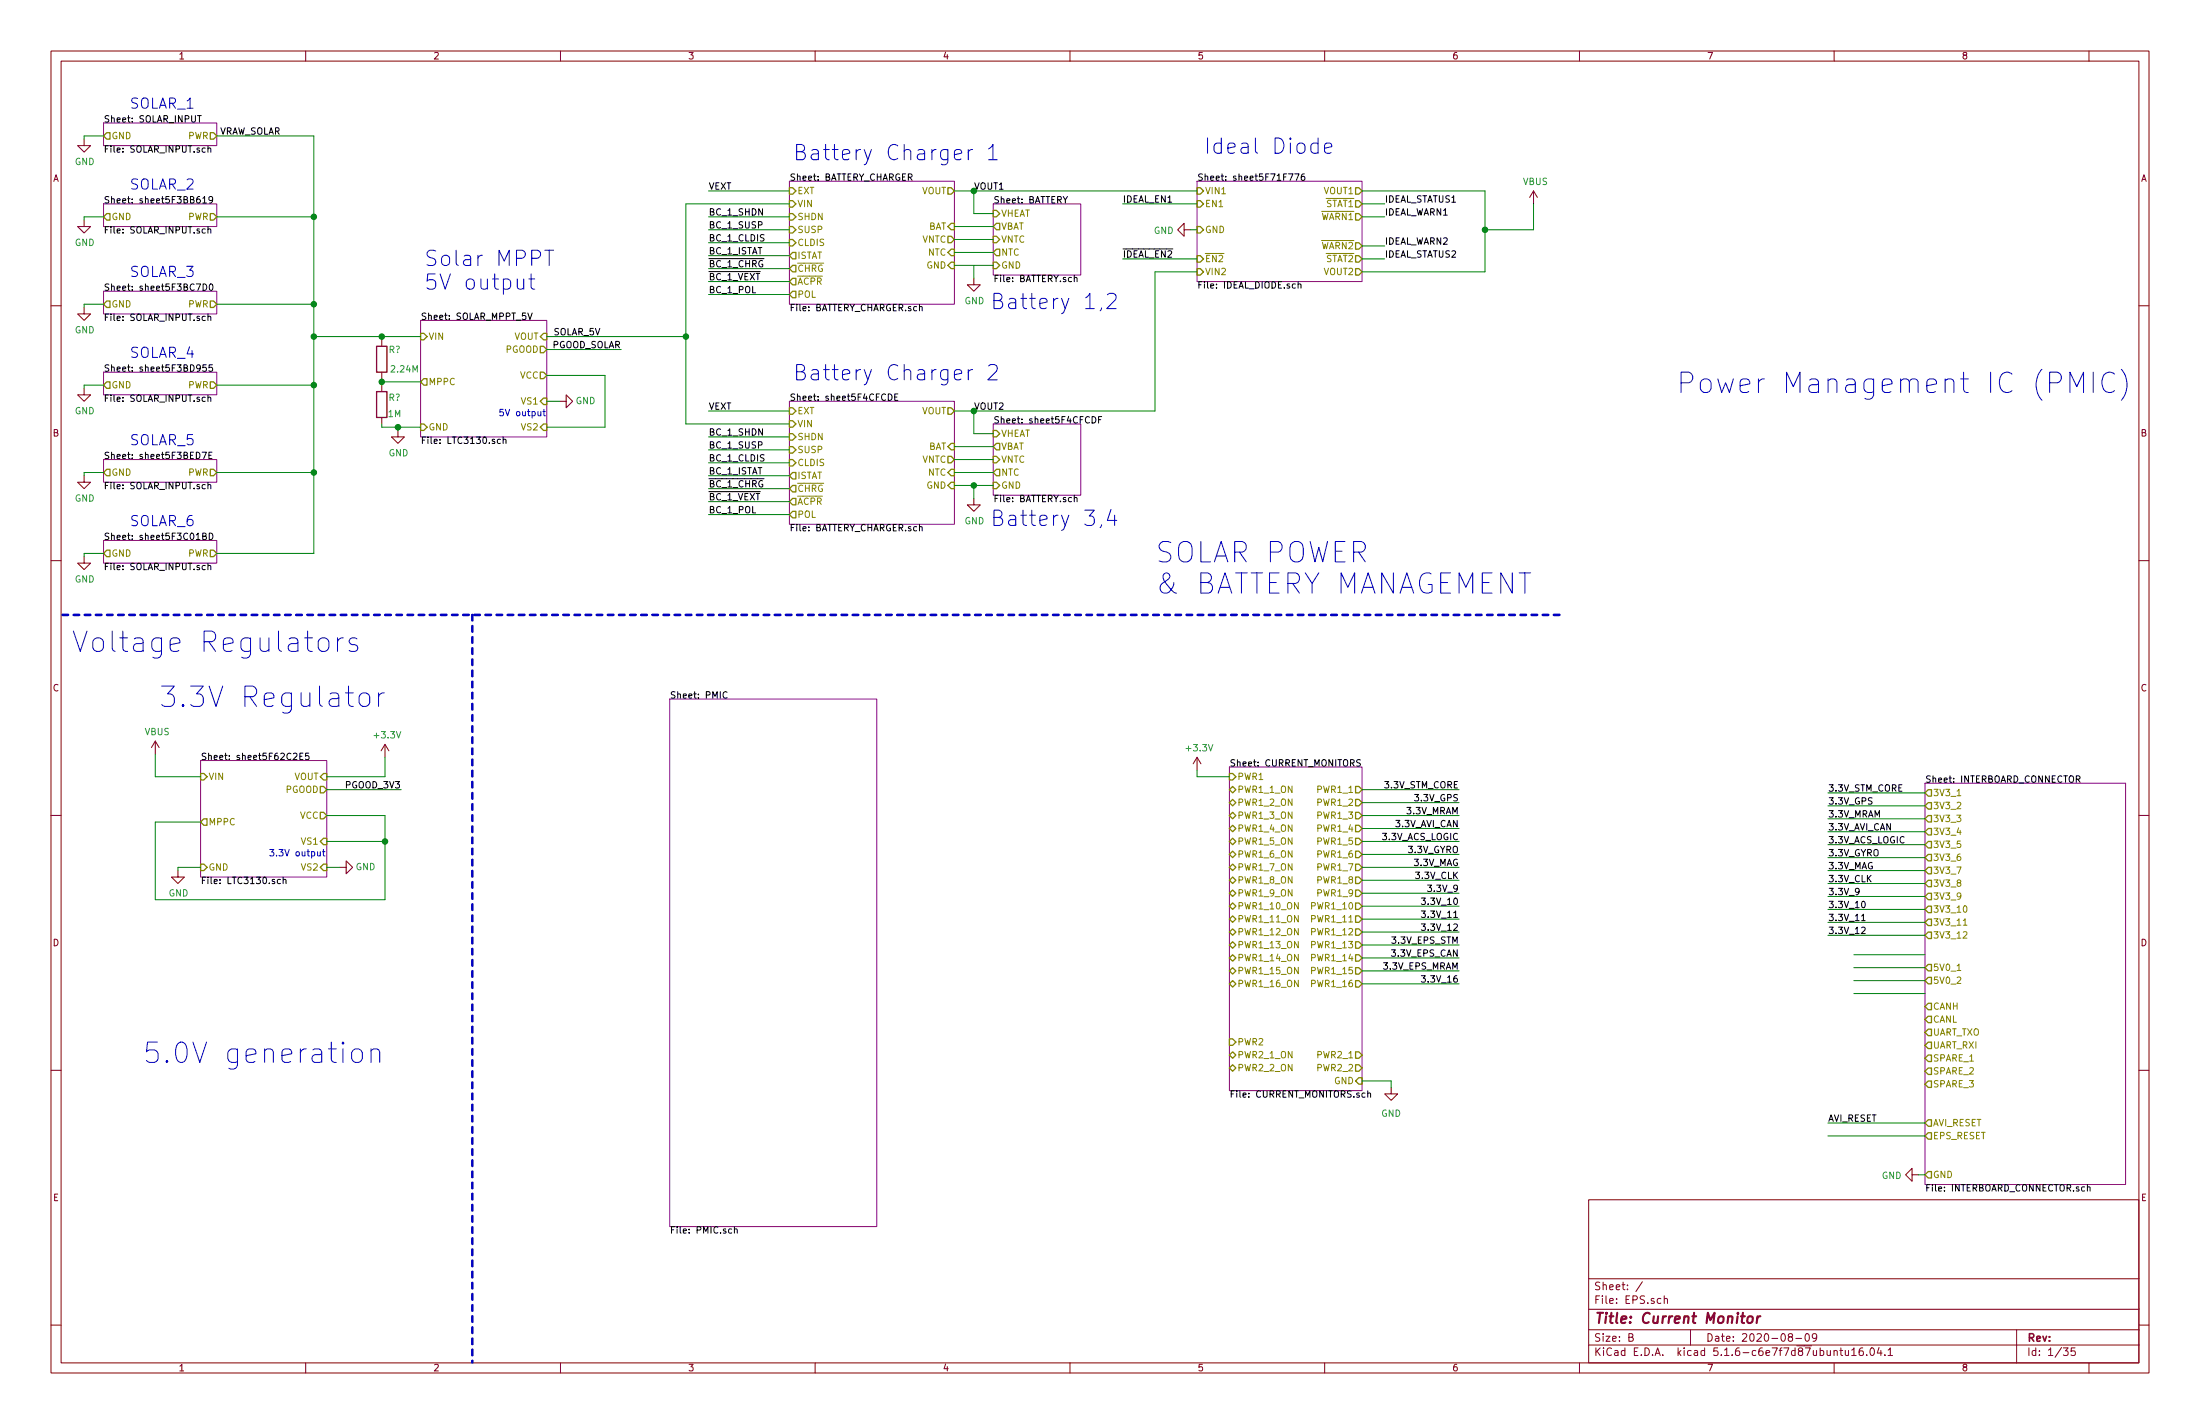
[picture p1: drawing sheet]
<svg xmlns="http://www.w3.org/2000/svg" width="432mm" height="279mm" viewBox="0 0 432 279" stroke-linecap="round" stroke-linejoin="round" font-family="sans-serif">
<g fill="none" stroke="#840000" stroke-width=".2">
<path d="M10 10h411.8v259.4h-411.8zM12 12h407.8v255.4h-407.8zM60 10v2M110 10v2M160 10v2M210 10v2M260 10v2M310 10v2M360 10v2M410 10v2M16.5 27.3v1.3h1.3l-1.3 1.2-1.3-1.2h1.3M301 37.5l-.8 1.2"/>
<path d="M301 37.5v2.5M301 37.5l.8 1.2M10 60h2M16.5 43.2v1.3h1.3l-1.3 1.2-1.3-1.2h1.3M191.1 54.6v1.3h1.3l-1.3 1.3-1.2-1.3h1.2M232.4 45.1v-1.3l-1.3 1.3 1.3 1.3v-1.3h1.3M419.8 60h2M16.5 60.3v1.3h1.3l-1.3 1.3-1.3-1.3h1.3M16.5 76.2v1.3h1.3l-1.3 1.2-1.3-1.2h1.3M74.9 66.7v1.2M74.9 73v1.3M74.9 75.6v1.2"/>
<path d="M109.9 78.7h1.2v-1.2l1.3 1.2-1.3 1.3v-1.3M16.5 93.3v1.3h1.3l-1.3 1.3-1.3-1.3h1.3M74.9 81.9v1.3M78.1 84.5v1.2h1.3l-1.3 1.3-1.3-1.3h1.3M191.1 97.8v1.3h1.3l-1.3 1.2-1.2-1.2h1.2M10 110h2M16.5 109.2v1.3h1.3l-1.3 1.3-1.3-1.3h1.3M419.8 110h2M10 160h2M30.5 145.4l-.8 1.3M30.5 145.4v2.6M30.5 145.4l.7 1.3"/>
<path d="M75.6 146.1l-.8 1.2M75.6 146.1v2.5M75.6 146.1l.7 1.2M234.9 148.6l-.7 1.3M234.9 148.6v2.5M234.9 148.6l.8 1.3M419.8 160h2M34.9 170.8v1.3h1.3l-1.3 1.3-1.2-1.3h1.2M66.7 170.2h1.2v-1.3l1.3 1.3-1.3 1.3v-1.3M10 210h2M273 213.4v1.2h1.3l-1.3 1.3-1.2-1.3h1.2M419.8 210h2"/>
<path d="M311.8 235.4h108v32h-108zM375.3 230.5v-1.3l-1.3 1.3 1.3 1.3v-1.3h1.3M10 260h2M311.8 256.9h108M311.8 250.9h108M322.4 251.5l-1.3 1.9M326 254.8h-.4l-.3 .2v.6l.3 .2 .4-.1M326.6 254.9l.2-.1h.4l.1 1M326.6 254.3v1.5M419.8 260h2M60 267.4v2M110 267.4v2"/>
<path d="M160 267.4v2M210 267.4v2M260 267.4v2M310 267.4v2M311.8 263.9h108M311.8 260.9h108M319.7 262.4l.7-.1 .1-.2-.1-.4h-.7v1.5h.6l.2-.2 .1-.3-.4-.3M331.8 260.9v3M351.3 262.3l-.3-.3 .1-.2 .2-.1h.4l.1 .3-.1 .3h-.4l-.3 .3 .1 .4 .2 .2h.3l.2-.3v-.3l-.2-.3M352.5 262.6h1.1M354.4 261.8l.4-.1a.94 .94 0 0 1 0 1.5 .82 .82 0 0 1-.4-1.4zM356.6 262.3l-.3 .3h-.3l-.3-.3 .2-.6h.4l.2 .1a1.13 1.13 0 0 1-.2 1.3l-.4 .1"/>
<path d="M360 265.1l.2-.1h.3l.1 1M360 267.4v2M361.1 265h.6M361.3 264.5v1.3l.4 .2M362.2 265l.1 .9 .3 .1 .2-.2M362.8 265v1M363.4 264.9l.5-.4v1.5M363.4 266h.9M365.6 264.5h-.4l-.3 .3v.9l.3 .3 .5-.2v-.5l-.1-.2-.4-.1-.3 .3M366.4 265.8v.2M367.2 264.5h.2a.8 .8 0 0 1 .5 .7 .8 .8 0 0 1-.5 .8 1 1 0 0 1-.2-1.5zM368.8 264.4l-.3 1.1h.9"/>
<path d="M369.2 265v1M370 265.8v.2M370.6 264.9l.4-.4v1.5M370.6 266h.8M395.8 260.9v6.5M405 264.5h.9l-.5 .5 .4 .2v.6l-.2 .2-.6-.2M407.3 264.5h-.7l-.1 .7 .2-.2 .5 .1 .1 .2v.5l-.2 .2-.6-.2M410 267.4v2"/>
</g>
<path d="M343.1 258.4l.1-.1a.51 .51 0 0 1 .8 .3l-.1 .8a.53 .53 0 0 1-.6 .2 .53 .53 0 0 1-.4-.4zM345 258.3l-.2 1.3M345.5 258.3h-.4l-.2 .3" fill="none" stroke="#840000" stroke-width=".41"/>
<g fill="none" stroke="#840084" stroke-width=".2">
<path d="M20.3 24.1h22.2v4.5h-22.2zM154.9 35.6h32.4v24.1h-32.4zM234.9 35.6h32.4v19.6h-32.4zM20.3 57.2h22.2v4.4h-22.2zM20.3 40h22.2v4.5h-22.2zM194.9 40h17.2v14h-17.2zM20.3 73h22.2v4.5h-22.2zM82.5 62.9h24.8v22.8h-24.8zM154.9 78.7h32.4v24.2h-32.4zM20.3 90.2h22.2v4.4h-22.2zM194.9 83.2h17.2v14h-17.2zM20.3 106h22.2v4.5h-22.2z"/>
<path d="M131.4 137.2h40.7v103.5h-40.7zM39.4 149.2h24.7v22.9h-24.7zM241.3 150.5h26v63.5h-26zM377.8 153.7h39.4v78.7h-39.4z"/>
</g>
<g fill="none" stroke="#000" stroke-width=".2">
<path d="M38.8 22.7h.7M39.1 22.7v1.3M39.2 38.6l-.4 .1-.2 .4 .1 .7h.5l.1-.2-.1-.5-.4-.1-.2 .3M39.8 38.9l.4-.3v1.2M39.8 39.8h.7M40.3 29.1l-.4-.1-.2 .3 .1 .5h.5M40.8 29.2l.5-.1 .1 .8M40.8 28.6v1.3M41.7 39.1l-.2 .2h-.4l-.1-.2v-.3l.2-.2h.3l.2 .2a.88 .88 0 0 1-.2 1h-.4M208.7 38.6l.4 .6 .4-.6M252.9 34.1h.9l-.6 1.3M254.1 34.1h.9l-.6 1.3"/>
<path d="M256 34.1l-.4 .1a.87 .87 0 0 0 0 1.2l.5-.1v-.6l-.5-.1-.2 .2M39.9 55.7a.64 .64 0 0 1 .7 .6 .64 .64 0 0 1-.7 .7zM40.3 45l-.4-.1-.2 .2 .1 .6h.5M40.8 45h.5l.1 .7M40.8 44.5v1.2M41.2 55.8l.2-.1a.69 .69 0 0 1 .4 .6 .69 .69 0 0 1-.4 .7 .83 .83 0 0 1-.2-1.2zM210.8 54.6l.5-.1 .1 .8M210.8 54v1.3M254.3 55.8l-.4-.1-.3 .2 .2 .6h.5M254.8 55.8h.5v.7M254.8 55.3v1.2M39.3 72.1l-.2 .3-.4-.1-.1-.2 .1-.4 .4-.1 .2 .2-.2 .9-.4 .1"/>
<path d="M40.3 78l-.4-.1-.2 .3 .1 .5h.5M40.3 62.1h-.4l-.2 .2 .1 .5h.5M40.5 71.6h-.6l-.1 .6 .2-.1h.4l.1 .6-.2 .1-.5-.1M40.8 78.1l.5-.1 .1 .8M40.8 62.2l.5-.1 .1 .8M40.8 61.6v1.3M40.8 77.5v1.3M41.7 71.6h-.6l-.1 .6 .2-.1 .5 .1v.5l-.2 .1-.5-.1M103.6 61.4l.4 1.3 .4-1.3M174.3 77.3a.64 .64 0 0 1 .8 .6 .64 .64 0 0 1-.8 .7zM175.6 77.9h.4M176.2 77.3h-.6v1.3h.6"/>
<path d="M180.5 60.3l.4-.1 .1 .8M39.7 88.7h.8l-.5 1.3M40.3 95.1h-.4l-.2 .2 .1 .6h.5M40.8 95.2l.5-.1 .1 .8M40.8 94.6v1.3M41 89.3h.4M41.6 88.7h-.6v1.3h.6M98.2 86.2h-.3l-.3 .2 .1 .6h.5M98.8 86.3l.4-.1 .1 .8M98.8 85.8v1.2M210.8 97.7h.5l.1 .8M210.8 97.2v1.3"/>
<path d="M214.4 81.7a.64 .64 0 0 1 .7 .7 .64 .64 0 0 1-.7 .6zM215.6 82.3h.5M216.2 81.7h-.6v1.3M39.8 105.2h.5l.1-.5-.6-.1v1.3h.5l.2-.5-.3-.2M40.3 111l-.4-.1-.2 .3 .1 .5h.5M40.8 111.1l.5-.1 .1 .8M40.8 110.5v1.3M41.1 104.6a.64 .64 0 0 1 .7 .6 .64 .64 0 0 1-.7 .7zM180.5 103.5l.4-.1 .1 .8M142.7 135.8a.6 .6 0 0 0-.8 .5 .6 .6 0 0 0 .5 .7l.3-.1M58.9 148.4h.4M59.5 147.8h-.6v1.2h.6"/>
<path d="M60.6 147.8h-.6l-.1 .6 .2-.1 .5 .1v.5l-.2 .1-.5-.1M267 149.1l-.5-.1-.2 .3 .1 .3 .6 .2v.4l-.2 .1h-.5M407.5 152.9l.6-.1 .2-.1-.1-.4-.7-.1v1.3M407.8 152.9l.5 .6M55 172.6l-.3-.1-.3 .3 .2 .5h.4M55.6 172.7l.5-.1v.8M55.6 172.1v1.3M279 176.2h.8l-.5 .5 .4 .1v.6l-.5 .1-.2-.2M279 178.7h.8l-.5 .5 .4 .1v.7h-.5l-.2-.1M280.2 173.7h.8l-.5 .4 .4 .2v.5l-.2 .1-.5-.1M365.4 179.7l.3-.3v1.2M365.5 177l.2-.2a.69 .69 0 0 1 .4 .7 .69 .69 0 0 1-.4 .6l-.2-.1-.1-.4z"/>
<path d="M279 191.4h.8l-.5 .5 .4 .1v.7h-.5l-.2-.1M279 181.3h.8l-.5 .5 .4 .1v.6h-.5l-.2-.1M365.4 182l.5-.1 .2 .4-.8 .9h.8M365.4 180.6h.7M268.5 214.6l.4-.1 .1 .8M268.5 214v1.3M409.7 233l.5-.1v.8M409.7 232.4v1.3M143.6 241.2l-.4-.1-.2 .3 .1 .5h.5M144.1 241.2h.5l.1 .8M144.1 240.7v1.3"/>
</g>
<g fill="none" stroke="#848400" stroke-width=".25">
<path d="M20.3 26.7l.7-.7h.6v1.3h-.6zM41.3 26h.6l.6 .7-.6 .6h-.6zM154.9 39.4h.7l.6 .6-.6 .6h-.7zM154.9 36.8h.7l.6 .7-.6 .6h-.7zM186.1 36.8h.6l.6 .7-.6 .6h-.6zM234.9 36.8h.7l.6 .7-.6 .6h-.7zM234.9 39.4h.7l.6 .6-.6 .6h-.7zM266.1 39.4h.6l.6 .6-.6 .6h-.6zM266.1 36.8h.6l.6 .7-.6 .6h-.6zM20.3 42.5l.7-.6h.6v1.3h-.6zM21 59.1h.6v1.2h-.6l-.7-.6zM41.3 59.1h.6l.6 .6-.6 .6h-.6z"/>
<path d="M41.3 41.9h.6l.6 .6-.6 .7h-.6zM154.9 52.7l.7-.6h.6v1.2h-.6zM154.9 50.2l.7-.7h.6v1.3h-.6zM154.9 41.9h.7l.6 .6-.6 .7h-.7zM154.9 44.5h.7l.6 .6-.6 .6h-.7zM154.9 47h.7l.6 .6-.6 .7h-.7zM155.6 57.2h.6v1.2h-.6l-.7-.6zM155.6 54.6h.6v1.3h-.6l-.7-.7zM186.1 46.4h.6l.6 .6-.6 .6h-.6zM186.7 43.8h.6v1.3h-.6l-.6-.6zM186.7 51.4h.6v1.3h-.6l-.6-.6zM186.7 48.9h.6v1.3h-.6l-.6-.7z"/>
<path d="M194.9 51.4h.7l.6 .7-.6 .6h-.7zM194.9 46.4h.7l.6 .6-.6 .6h-.7zM194.9 41.3h.7l.6 .6-.6 .6h-.7zM195.6 43.8h.6v1.3h-.6l-.7-.6zM195.6 48.9h.6v1.3h-.6l-.7-.7zM234.9 52.7h.7l.6 .6-.6 .7h-.7zM234.9 44.5h.7l.6 .6-.6 .6h-.7zM234.9 50.2h.7l.6 .6-.6 .6h-.7zM266.1 52.7h.6l.6 .6-.6 .7h-.6zM266.1 50.2h.6l.6 .6-.6 .6h-.6zM266.1 41.9h.6l.6 .6-.6 .7h-.6zM266.1 47.6h.6l.6 .7-.6 .6h-.6z"/>
<path d="M21 74.9h.6v1.3h-.6l-.7-.6zM41.3 74.9h.6l.6 .7-.6 .6h-.6zM82.5 65.4h.7l.6 .6-.6 .7h-.7zM83.2 74.3h.6v1.3h-.6l-.7-.7zM106 66l.7-.6h.6v1.3h-.6zM106 67.9h.7l.6 .7-.6 .6h-.7zM106 73h.7l.6 .7-.6 .6h-.7zM106.7 78.1h.6v1.3h-.6l-.7-.7zM21 92.1h.6v1.2h-.6l-.7-.6zM41.3 92.1h.6l.6 .6-.6 .6h-.6zM82.5 83.2h.7l.6 .6-.6 .7h-.7zM106.7 83.2h.6v1.3h-.6l-.7-.7z"/>
<path d="M154.9 82.6h.7l.6 .6-.6 .6h-.7zM154.9 93.3l.7-.6h.6v1.3h-.6zM154.9 80h.7l.6 .6-.6 .7h-.7zM154.9 85.1h.7l.6 .6-.6 .7h-.7zM154.9 87.6h.7l.6 .7-.6 .6h-.7zM154.9 90.2h.7l.6 .6-.6 .6h-.7zM155.6 95.3h.6v1.2h-.6l-.7-.6zM155.6 97.8h.6v1.3h-.6l-.7-.7zM186.1 80h.6l.6 .6-.6 .7h-.6zM186.1 89.5h.6l.6 .7-.6 .6h-.6zM186.7 87h.6v1.3h-.6l-.6-.7zM186.7 94.6h.6v1.3h-.6l-.6-.6z"/>
<path d="M186.7 92.1h.6v1.2h-.6l-.6-.6zM194.9 94.6h.7l.6 .7-.6 .6h-.7zM194.9 89.5h.7l.6 .7-.6 .6h-.7zM194.9 84.5h.7l.6 .6-.6 .6h-.7zM195.6 87h.6v1.3h-.6l-.7-.7zM195.6 92.1h.6v1.2h-.6l-.7-.6zM21 108h.6v1.2h-.6l-.7-.6zM41.3 108h.6l.6 .6-.6 .6h-.6zM154.9 101l.7-.7h.6v1.3h-.6zM39.4 151.8h.6l.6 .6-.6 .6h-.6zM62.9 154.3h.6l.6 .6-.6 .7h-.6zM62.9 159.4h.6l.6 .6-.6 .7h-.6z"/>
<path d="M63.5 151.8h.6v1.2h-.6l-.6-.6zM241.3 151.8h.6l.7 .6-.7 .6h-.6zM241.3 154.9l.6-.6 .7 .6-.7 .7zM241.3 157.5l.6-.7 .7 .7-.7 .6zM241.9 159.4l.7 .6-.7 .7-.6-.7zM266.1 154.3h.6l.6 .6-.6 .7h-.6zM266.1 156.8h.6l.6 .7-.6 .6h-.6zM266.1 159.4h.6l.6 .6-.6 .7h-.6zM378.5 154.9h.6v1.3h-.6l-.7-.6zM378.5 157.5h.6v1.3h-.6l-.7-.7zM39.4 169.5h.6l.6 .7-.6 .6h-.6zM40 160.7h.6v1.2h-.6l-.6-.6z"/>
<path d="M63.5 164.5h.6v1.2h-.6l-.6-.6zM63.5 169.5h.6v1.3h-.6l-.6-.6zM241.3 162.6l.6-.7 .7 .7-.7 .6zM241.3 172.7l.6-.6 .7 .6-.7 .7zM241.3 170.2l.6-.7 .7 .7-.7 .6zM241.3 167.6l.6-.6 .7 .6-.7 .7zM241.3 165.1l.6-.6 .7 .6-.7 .6zM241.3 177.8l.6-.6 .7 .6-.7 .6zM241.3 175.3l.6-.7 .7 .7-.7 .6zM266.1 161.9h.6l.6 .7-.6 .6h-.6zM266.1 164.5h.6l.6 .6-.6 .6h-.6zM266.1 167h.6l.6 .6-.6 .7h-.6z"/>
<path d="M266.1 169.5h.6l.6 .7-.6 .6h-.6zM266.1 172.1h.6l.6 .6-.6 .7h-.6zM266.1 174.6h.6l.6 .7-.6 .6h-.6zM266.1 177.2h.6l.6 .6-.6 .6h-.6zM266.1 179.7h.6l.6 .6-.6 .7h-.6zM378.5 160h.6v1.3h-.6l-.7-.6zM378.5 162.6h.6v1.2h-.6l-.7-.6zM378.5 165.1h.6v1.3h-.6l-.7-.7zM378.5 167.6h.6v1.3h-.6l-.7-.6zM378.5 170.2h.6v1.3h-.6l-.7-.7zM378.5 172.7h.6v1.3h-.6l-.7-.6zM378.5 175.3h.6v1.2h-.6l-.7-.6z"/>
<path d="M378.5 177.8h.6v1.3h-.6l-.7-.7zM241.3 185.4l.6-.6 .7 .6-.7 .7zM241.3 188l.6-.7 .7 .7-.7 .6zM241.3 190.5l.6-.6 .7 .6-.7 .6zM241.3 193l.6-.6 .7 .6-.7 .7zM241.3 180.3l.6-.6 .7 .6-.7 .7zM241.3 182.9l.6-.7 .7 .7-.7 .6zM266.1 184.8h.6l.6 .6-.6 .7h-.6zM266.1 187.3h.6l.6 .7-.6 .6h-.6zM266.1 189.9h.6l.6 .6-.6 .6h-.6zM266.1 192.4h.6l.6 .6-.6 .7h-.6zM266.1 182.2h.6l.6 .7-.6 .6h-.6z"/>
<path d="M378.5 196.9h.6v1.2h-.6l-.7-.6zM378.5 199.4h.6v1.3h-.6l-.7-.7zM378.5 180.3h.6v1.3h-.6l-.7-.6zM378.5 182.9h.6v1.3h-.6l-.7-.7zM378.5 189.2h.6v1.3h-.6l-.7-.6zM378.5 191.8h.6v1.2h-.6l-.7-.6zM241.3 203.8h.6l.7 .7-.7 .6h-.6zM241.3 207l.6-.6 .7 .6-.7 .6zM241.3 209.6l.6-.7 .7 .7-.7 .6zM266.1 206.4h.6l.6 .6-.6 .6h-.6zM266.1 208.9h.6l.6 .7-.6 .6h-.6zM266.7 211.5h.6v1.2h-.6l-.6-.6z"/>
<path d="M378.5 201.9h.6v1.3h-.6l-.7-.6zM378.5 204.5h.6v1.2h-.6l-.7-.6zM378.5 209.6h.6v1.2h-.6l-.7-.6zM378.5 212.1h.6v1.3h-.6l-.7-.7zM378.5 207h.6v1.3h-.6l-.7-.7zM378.5 219.7h.6v1.3h-.6l-.7-.7zM378.5 229.9h.6v1.2h-.6l-.7-.6zM378.5 222.3h.6v1.2h-.6l-.7-.6z"/>
</g>
<path d="M384.1 156.1h.8M385.5 177.9l.1-.2a.69 .69 0 0 1 .5 .7 .69 .69 0 0 1-.5 .6l-.3-.5zM384.1 190.4h.8M385.3 182.9l.5-.1 .3 .4-.8 .9h.8M385.3 181.5h.8" fill="none" stroke="#848400" stroke-width=".2"/>
<path d="M73.9 76.8h2v5.1h-2zM73.9 67.9h2v5.1h-2z" fill="none" stroke="#840000" stroke-width=".25"/>
<path d="M92.7 120.7v146.6M306.1 120.7h-294" fill="none" stroke="#0000c2" stroke-width=".51" stroke-dasharray="1.1 1.1"/>
<g fill="none" stroke="#008400" stroke-width=".2">
<path d="M20.3 26.7h-3.8v.6M42.5 26.7h19.1v81.9h-19.1M139.1 37.5h15.8M187.3 37.5h47.6M191.1 37.5v4.4h3.8M267.3 37.5h24.2v15.8h-24.2M20.3 59.7h-3.8v.6M20.3 42.5h-3.8v.7M42.5 59.7h19.1M42.5 42.5h19.1M139.1 42.5h15.8M139.1 45.1h15.8"/>
<path d="M139.1 47.6h15.8M139.1 50.2h15.8M139.1 52.7h15.8M139.1 55.2h15.8M139.1 57.8h15.8M154.9 40h-20.3v43.2h20.3M187.3 52.1h7.6M187.3 44.5h7.6M187.3 47h7.6M187.3 49.5h7.6M191.1 52.1v2.5M220.3 40h14.6"/>
<path d="M220.3 50.8h14.6M233.7 45.1h1.2M234.9 53.3h-8.2v27.3h-39.4M267.3 40h4.5M267.3 42.5h4.5M267.3 50.8h4.5M267.3 48.3h4.5M301 40v5.1h-9.5M20.3 75.6h-3.8v.6M42.5 75.6h19.1M61.6 66h20.9M74.9 66v.7"/>
<path d="M74.9 74.3v1.3M74.9 74.9h7.6M107.3 68.6h14.6M107.3 66h27.3M107.3 73.7h11.4v10.1h-11.4M107.3 78.7h2.6M20.3 92.7h-3.8v.6M42.5 92.7h19.1M74.9 83.2v.6h7.6M78.1 83.8v.7M139.1 98.4h15.8M139.1 85.7h15.8"/>
<path d="M139.1 88.3h15.8M139.1 90.8h15.8M139.1 93.3h15.8M139.1 95.9h15.8M139.1 80.6h15.8M187.3 92.7h7.6M187.3 95.3h7.6M187.3 87.6h7.6M187.3 90.2h7.6M191.1 80.6v4.5h3.8M191.1 95.3v2.5M20.3 108.6h-3.8v.6"/>
<path d="M139.1 101h15.8M30.5 148v4.4h8.9M64.1 154.9h14.6M75.6 148.6v3.8h-11.5M234.9 151.1v1.3h6.4M267.3 154.9h19.1M267.3 157.5h19.1M358.8 155.6h19M358.8 158.1h19M39.4 170.2h-4.5v.6M64.1 160h11.5v16.5h-45.1v-15.2h8.9M64.1 165.1h11.5"/>
<path d="M64.1 170.2h2.6M267.3 165.1h19.1M267.3 170.2h19.1M267.3 160h19.1M267.3 162.6h19.1M267.3 167.6h19.1M267.3 172.7h19.1M267.3 175.3h19.1M267.3 177.8h19.1M358.8 160.7h19M358.8 163.2h19M358.8 165.7h19"/>
<path d="M358.8 168.3h19M358.8 170.8h19M358.8 173.4h19M358.8 175.9h19M358.8 178.4h19M267.3 182.9h19.1M267.3 180.3h19.1M267.3 185.4h19.1M267.3 188h19.1M267.3 190.5h19.1M267.3 193h19.1M358.8 181h19"/>
<path d="M358.8 183.5h19M363.9 187.3h13.9M363.9 189.9h13.9M363.9 192.4h13.9M363.9 194.9h13.9M267.3 212.1h5.7v1.3M358.8 220.3h19M358.8 222.9h19M376.6 230.5h1.2"/>
</g>
<g fill="none" stroke="#0000c2" stroke-width=".2">
<path d="M190 29.3v2M190.9 29.3a.77 .77 0 0 0-.9 .6M194 29.2l.6-.4 .3-.5v3M194 31.3h1.7M258.7 28.2a.96 .96 0 0 0-1.3 .1l-.1 .4 .1 1.1a.96 .96 0 0 0 1.3 .1M258.7 27.1v3M260 29.1l1.4-.3-.1-.6-.3-.1h-.6l-.4 .4v1.1l.1 .3 .3 .2h.6l.3-.2M101.5 54.7v1.6a.72 .72 0 0 0 .6 .5 .72 .72 0 0 0 .7-.3M102.8 54.7v2M103.8 54.7h1.2M104.2 53.7v2.6l.2 .3 .6 .1M106.9 49.1h1.8"/>
<path d="M107.8 49.1v3M217.3 57.8l.5-.2h.7a.8 .8 0 0 1 .4 1.2l-1.7 1.8h1.9M190 72.5v2M190.9 72.5a.77 .77 0 0 0-.9 .6M194 71.8l.5-.3h.7a.8 .8 0 0 1 .4 1.3l-1.7 1.7h1.8M216.2 60.4l-.3 .6M406.3 77v-4l1.3 2.9 1.3-2.9v4M410.8 73v4M415 73.4a1.37 1.37 0 0 0-2.3 .6 2.54 2.54 0 0 0 .6 2.8 1.41 1.41 0 0 0 1.7-.2M416.4 72.5a4.6 4.6 0 0 1 0 6M105.6 80.7l.1 .8h.4M106.1 80.7v.9"/>
<path d="M106.6 80.7h.4M106.8 80.3v1.1l.2 .2M218.1 99.9l-.8 2.2h1.9M216.2 102.9l-.3 .6M218.8 101.1v2M62.6 125.5a1.09 1.09 0 0 1 1.1-.4 1.09 1.09 0 0 1 .8 .8v1.2a1.08 1.08 0 0 1-1 .7 1.08 1.08 0 0 1-1-.7v-1.2zM66.2 125.1v2.7M67.4 125.1a1.05 1.05 0 0 0-1.2 .8M70.1 125.3l-.4-.2h-.6l-.4 .2-.2 .4 .2 .6 1.4 .4 .1 .4-.1 .5-.4 .2h-.8l-.4-.2M70.9 136.1a1.07 1.07 0 0 1 1.7 .6v1.1a1.08 1.08 0 0 1-1.1 .8 1.08 1.08 0 0 1-1-.8v-1.1zM74.3 135.9v2.7M75.4 135.9a1.05 1.05 0 0 0-1.1 .8"/>
<path d="M62.3 167.1l.1 .8 .5-.1M62.9 167.1v.8M63.3 167.1h.5M63.5 166.7v1.1l.3 .1M69.2 206.2a1.09 1.09 0 0 1 1.1-.4 1.09 1.09 0 0 1 .8 .8v1.1a1.09 1.09 0 0 1-1 .8 1.09 1.09 0 0 1-1.1-.8v-1.1zM72.8 206.2a.98 .98 0 0 1 1.7 .2v2.1M72.8 205.8v2.7"/>
</g>
<g fill="#008400" stroke="#008400" stroke-width=".25">
<circle cx="191.1" cy="95.3" r=".51"/>
<circle cx="74.9" cy="66" r=".51"/>
<circle cx="134.6" cy="66" r=".51"/>
<circle cx="61.6" cy="66" r=".51"/>
<circle cx="61.6" cy="42.5" r=".51"/>
<circle cx="75.6" cy="165.1" r=".51"/>
<circle cx="61.6" cy="59.7" r=".51"/>
<circle cx="61.6" cy="92.7" r=".51"/>
<circle cx="61.6" cy="75.6" r=".51"/>
<circle cx="74.9" cy="74.9" r=".51"/>
<circle cx="291.5" cy="45.1" r=".51"/>
<circle cx="78.1" cy="83.8" r=".51"/>
<circle cx="191.1" cy="37.5" r=".51"/>
<circle cx="191.1" cy="80.6" r=".51"/>
</g>
<g font-size="5.6" fill="#0000c2">
<text x="328.9" y="77.2">Power Management IC (PMIC)</text>
<text x="226.7" y="110.4">SOLAR POWER</text>
<text x="226.7" y="116.6">&amp; BATTERY MANAGEMENT</text>
<text x="14" y="128">Voltage Regulators</text>
<text x="31.1" y="138.8">3.3V Regulator</text>
<text x="27.9" y="208.7">5.0V generation</text>
</g>
<g font-size="4.2" fill="#0000c2">
<text x="155.6" y="31.5">Battery Charger 1</text>
<text x="236.2" y="30.2">Ideal Diode</text>
<text x="83.2" y="52.2">Solar MPPT</text>
<text x="83.2" y="56.9">5V output</text>
<text x="194.3" y="60.7">Battery 1,2</text>
<text x="155.6" y="74.7">Battery Charger 2</text>
<text x="194.3" y="103.3">Battery 3,4</text>
</g>
<g font-size="2.8" fill="#0000c2">
<text x="25.4" y="21.3">SOLAR_1</text>
<text x="25.4" y="37.2">SOLAR_2</text>
<text x="25.4" y="54.4">SOLAR_3</text>
<text x="25.4" y="70.2">SOLAR_4</text>
<text x="25.4" y="87.4">SOLAR_5</text>
<text x="25.4" y="103.3">SOLAR_6</text>
</g>
<text font-size="2.8" fill="#840000" x="312.8" y="259.7">Title: Current Monitor</text>
<g font-size="2.1" fill="#840000">
<text x="312.8" y="255.8">File: EPS.sch</text>
<text x="312.8" y="253.1">Sheet: /</text>
<text x="312.8" y="263.2">Size: B</text>
<text x="334.8" y="263.2">Date: 2020-08-09</text>
<text x="397.8" y="263.2">Rev:</text>
<text x="312.8" y="266">KiCad E.D.A. kicad 5.1.6-c6e7f7d87ubuntu16.04.1</text>
<text x="397.8" y="266">Id: 1/35</text>
</g>
<g font-size="1.8" fill="#840000">
<text x="35" y="11.6">1</text>
<text x="85" y="11.6">2</text>
<text x="135" y="11.6">3</text>
<text x="185" y="11.6">4</text>
<text x="235" y="11.6">5</text>
<text x="285" y="11.6">6</text>
<text x="335" y="11.6">7</text>
<text x="385" y="11.6">8</text>
<text x="10.4" y="35.6">A</text>
<text x="420.2" y="35.6">A</text>
<text x="10.4" y="85.6">B</text>
<text x="420.2" y="85.6">B</text>
<text x="10.4" y="135.6">C</text>
<text x="420.2" y="135.6">C</text>
<text x="10.4" y="185.6">D</text>
<text x="420.2" y="185.6">D</text>
<text x="10.4" y="235.6">E</text>
<text x="420.2" y="235.6">E</text>
<text x="35" y="269">1</text>
<text x="85" y="269">2</text>
<text x="135" y="269">3</text>
<text x="185" y="269">4</text>
<text x="235" y="269">5</text>
<text x="285" y="269">6</text>
<text x="335" y="269">7</text>
<text x="385" y="269">8</text>
</g>
<g font-size="1.8">
<text x="20.3" y="24">Sheet: SOLAR_INPUT</text>
<text x="20.3" y="29.9">File: SOLAR_INPUT.sch</text>
<text x="43.2" y="26.4">VRAW_SOLAR</text>
<text x="154.9" y="35.5">Sheet: BATTERY_CHARGER</text>
<text x="234.9" y="35.5">Sheet: sheet5F71F776</text>
<text x="20.3" y="39.9">Sheet: sheet5F3BB619</text>
<text x="139.1" y="37.2">VEXT</text>
<text x="191.1" y="37.2">VOUT1</text>
<text x="194.9" y="39.9">Sheet: BATTERY</text>
<text x="220.3" y="39.8">IDEAL_EN1</text>
<text x="271.8" y="39.8">IDEAL_STATUS1</text>
<text x="20.3" y="45.8">File: SOLAR_INPUT.sch</text>
<text x="139.1" y="47.4">BC_1_CLDIS</text>
<text x="139.1" y="42.3">BC_1_SHDN</text>
<text x="139.1" y="44.8">BC_1_SUSP</text>
<text x="271.8" y="42.3">IDEAL_WARN1</text>
<text x="139.1" y="49.9">BC_1_ISTAT</text>
<text x="139.1" y="52.5">BC_1_CHRG</text>
<text x="220.3" y="50.5">IDEAL_EN2</text>
<text x="271.8" y="50.5">IDEAL_STATUS2</text>
<text x="271.8" y="48">IDEAL_WARN2</text>
<text x="20.3" y="57">Sheet: sheet5F3BC7D0</text>
<text x="139.1" y="55">BC_1_VEXT</text>
<text x="139.1" y="57.5">BC_1_POL</text>
<text x="194.9" y="55.3">File: BATTERY.sch</text>
<text x="234.9" y="56.6">File: IDEAL_DIODE.sch</text>
<text x="20.3" y="63">File: SOLAR_INPUT.sch</text>
<text x="82.5" y="62.8">Sheet: SOLAR_MPPT_5V</text>
<text x="108.6" y="65.8">SOLAR_5V</text>
<text x="154.9" y="61.1">File: BATTERY_CHARGER.sch</text>
<text x="108.2" y="68.3">PGOOD_SOLAR</text>
<text x="20.3" y="72.9">Sheet: sheet5F3BD955</text>
<text x="20.3" y="78.8">File: SOLAR_INPUT.sch</text>
<text x="139.1" y="80.4">VEXT</text>
<text x="154.9" y="78.6">Sheet: sheet5F4CFCDE</text>
<text x="191.1" y="80.4">VOUT2</text>
<text x="194.9" y="83.1">Sheet: sheet5F4CFCDF</text>
<text x="82.5" y="87.1">File: LTC3130.sch</text>
<text x="139.1" y="85.5">BC_1_SHDN</text>
<text x="139.1" y="88">BC_1_SUSP</text>
<text x="20.3" y="90.1">Sheet: sheet5F3BED7E</text>
<text x="20.3" y="96">File: SOLAR_INPUT.sch</text>
<text x="139.1" y="90.6">BC_1_CLDIS</text>
<text x="139.1" y="95.6">BC_1_CHRG</text>
<text x="139.1" y="93.1">BC_1_ISTAT</text>
<text x="139.1" y="100.7">BC_1_POL</text>
<text x="139.1" y="98.2">BC_1_VEXT</text>
<text x="194.9" y="98.5">File: BATTERY.sch</text>
<text x="20.3" y="105.9">Sheet: sheet5F3C01BD</text>
<text x="154.9" y="104.2">File: BATTERY_CHARGER.sch</text>
<text x="20.3" y="111.9">File: SOLAR_INPUT.sch</text>
<text x="131.4" y="137.1">Sheet: PMIC</text>
<text x="39.4" y="149.1">Sheet: sheet5F62C2E5</text>
<text x="68" y="154.7">PGOOD_3V3</text>
<text x="241.3" y="150.4">Sheet: CURRENT_MONITORS</text>
<text x="271.9" y="154.7">3.3V_STM_CORE</text>
<text x="358.8" y="155.3">3.3V_STM_CORE</text>
<text x="377.8" y="153.6">Sheet: INTERBOARD_CONNECTOR</text>
<text x="276.3" y="159.8">3.3V_MRAM</text>
<text x="278" y="157.2">3.3V_GPS</text>
<text x="358.8" y="160.4">3.3V_MRAM</text>
<text x="358.8" y="157.9">3.3V_GPS</text>
<text x="271.4" y="164.8">3.3V_ACS_LOGIC</text>
<text x="274" y="162.3">3.3V_AVI_CAN</text>
<text x="276.6" y="167.4">3.3V_GYRO</text>
<text x="358.8" y="162.9">3.3V_AVI_CAN</text>
<text x="358.8" y="165.5">3.3V_ACS_LOGIC</text>
<text x="39.4" y="173.5">File: LTC3130.sch</text>
<text x="277.6" y="169.9">3.3V_MAG</text>
<text x="278.1" y="172.5">3.3V_CLK</text>
<text x="358.8" y="173.1">3.3V_CLK</text>
<text x="358.8" y="170.6">3.3V_MAG</text>
<text x="358.8" y="168">3.3V_GYRO</text>
<text x="279.8" y="177.5">3.3V_10</text>
<text x="280.8" y="175">3.3V_9</text>
<text x="358.8" y="178.2">3.3V_10</text>
<text x="358.8" y="175.6">3.3V_9</text>
<text x="273.5" y="185.2">3.3V_EPS_STM</text>
<text x="279.8" y="180.1">3.3V_11</text>
<text x="279.8" y="182.6">3.3V_12</text>
<text x="358.8" y="183.3">3.3V_12</text>
<text x="358.8" y="180.7">3.3V_11</text>
<text x="271.7" y="190.2">3.3V_EPS_MRAM</text>
<text x="273.4" y="187.7">3.3V_EPS_CAN</text>
<text x="279.8" y="192.8">3.3V_16</text>
<text x="241.3" y="215.4">File: CURRENT_MONITORS.sch</text>
<text x="358.8" y="220.1">AVI_RESET</text>
<text x="377.8" y="233.8">File: INTERBOARD_CONNECTOR.sch</text>
<text x="131.4" y="242">File: PMIC.sch</text>
</g>
<g font-size="1.8" fill="#848400">
<text x="21.8" y="27.3">GND</text>
<text x="36.9" y="27.3">PWR</text>
<text x="156.5" y="40.6">VIN</text>
<text x="156.5" y="38.1">EXT</text>
<text x="180.9" y="38.1">VOUT</text>
<text x="236.5" y="38.1">VIN1</text>
<text x="236.5" y="40.6">EN1</text>
<text x="259.9" y="38.1">VOUT1</text>
<text x="260.2" y="40.6">STAT1</text>
<text x="21.8" y="43.2">GND</text>
<text x="36.9" y="43.2">PWR</text>
<text x="156.5" y="43.2">SHDN</text>
<text x="156.5" y="45.7">SUSP</text>
<text x="181" y="47.6">VNTC</text>
<text x="182.2" y="45.1">BAT</text>
<text x="196.5" y="45.1">VBAT</text>
<text x="196.5" y="47.6">VNTC</text>
<text x="196.5" y="42.5">VHEAT</text>
<text x="236.5" y="45.7">GND</text>
<text x="259.3" y="43.2">WARN1</text>
<text x="156.5" y="53.3">CHRG</text>
<text x="156.5" y="50.8">ISTAT</text>
<text x="156.5" y="48.3">CLDIS</text>
<text x="181.9" y="52.7">GND</text>
<text x="182.2" y="50.2">NTC</text>
<text x="196.5" y="52.7">GND</text>
<text x="196.5" y="50.2">NTC</text>
<text x="236.5" y="54">VIN2</text>
<text x="236.5" y="51.4">EN2</text>
<text x="259.3" y="48.9">WARN2</text>
<text x="259.9" y="54">VOUT2</text>
<text x="260.2" y="51.4">STAT2</text>
<text x="156.5" y="58.4">POL</text>
<text x="156.5" y="55.9">ACPR</text>
<text x="21.8" y="60.3">GND</text>
<text x="36.9" y="60.3">PWR</text>
<text x="84.1" y="66.7">VIN</text>
<text x="99.2" y="69.2">PGOOD</text>
<text x="100.9" y="66.7">VOUT</text>
<text x="21.8" y="76.2">GND</text>
<text x="36.9" y="76.2">PWR</text>
<text x="84.1" y="75.6">MPPC</text>
<text x="102.1" y="74.3">VCC</text>
<text x="102.4" y="79.4">VS1</text>
<text x="156.5" y="83.8">VIN</text>
<text x="156.5" y="81.3">EXT</text>
<text x="180.9" y="81.3">VOUT</text>
<text x="84.1" y="84.5">GND</text>
<text x="102.4" y="84.5">VS2</text>
<text x="156.5" y="86.4">SHDN</text>
<text x="156.5" y="88.9">SUSP</text>
<text x="182.2" y="88.3">BAT</text>
<text x="196.5" y="88.3">VBAT</text>
<text x="196.5" y="85.7">VHEAT</text>
<text x="21.8" y="93.3">GND</text>
<text x="36.9" y="93.3">PWR</text>
<text x="156.5" y="94">ISTAT</text>
<text x="156.5" y="91.4">CLDIS</text>
<text x="181" y="90.8">VNTC</text>
<text x="181.9" y="95.9">GND</text>
<text x="182.2" y="93.3">NTC</text>
<text x="196.5" y="95.9">GND</text>
<text x="196.5" y="93.3">NTC</text>
<text x="196.5" y="90.8">VNTC</text>
<text x="156.5" y="96.5">CHRG</text>
<text x="156.5" y="101.6">POL</text>
<text x="156.5" y="99.1">ACPR</text>
<text x="21.8" y="109.2">GND</text>
<text x="36.9" y="109.2">PWR</text>
<text x="40.9" y="153">VIN</text>
<text x="56" y="155.6">PGOOD</text>
<text x="57.7" y="153">VOUT</text>
<text x="242.8" y="153">PWR1</text>
<text x="242.8" y="155.6">PWR1_1_ON</text>
<text x="258.7" y="155.6">PWR1_1</text>
<text x="40.9" y="161.9">MPPC</text>
<text x="58.9" y="160.7">VCC</text>
<text x="242.8" y="158.1">PWR1_2_ON</text>
<text x="242.8" y="160.7">PWR1_3_ON</text>
<text x="258.7" y="158.1">PWR1_2</text>
<text x="258.7" y="160.7">PWR1_3</text>
<text x="379.3" y="156.2">3V3_1</text>
<text x="379.3" y="158.8">3V3_2</text>
<text x="379.3" y="161.3">3V3_3</text>
<text x="59.3" y="165.7">VS1</text>
<text x="242.8" y="163.2">PWR1_4_ON</text>
<text x="242.8" y="165.7">PWR1_5_ON</text>
<text x="258.7" y="163.2">PWR1_4</text>
<text x="258.7" y="165.7">PWR1_5</text>
<text x="379.3" y="163.8">3V3_4</text>
<text x="379.3" y="166.4">3V3_5</text>
<text x="40.9" y="170.8">GND</text>
<text x="59.3" y="170.8">VS2</text>
<text x="242.8" y="173.4">PWR1_8_ON</text>
<text x="242.8" y="170.8">PWR1_7_ON</text>
<text x="242.8" y="168.3">PWR1_6_ON</text>
<text x="258.7" y="168.3">PWR1_6</text>
<text x="258.7" y="170.8">PWR1_7</text>
<text x="258.7" y="173.4">PWR1_8</text>
<text x="379.3" y="168.9">3V3_6</text>
<text x="379.3" y="171.4">3V3_7</text>
<text x="379.3" y="174">3V3_8</text>
<text x="242.8" y="178.4">PWR1_10_ON</text>
<text x="242.8" y="175.9">PWR1_9_ON</text>
<text x="257.8" y="178.4">PWR1_10</text>
<text x="258.7" y="175.9">PWR1_9</text>
<text x="379.3" y="176.5">3V3_9</text>
<text x="379.3" y="179.1">3V3_10</text>
<text x="242.8" y="181">PWR1_11_ON</text>
<text x="242.8" y="183.5">PWR1_12_ON</text>
<text x="257.8" y="181">PWR1_11</text>
<text x="257.8" y="183.5">PWR1_12</text>
<text x="379.3" y="181.6">3V3_11</text>
<text x="379.3" y="184.1">3V3_12</text>
<text x="242.8" y="186.1">PWR1_13_ON</text>
<text x="242.8" y="188.6">PWR1_14_ON</text>
<text x="242.8" y="191.1">PWR1_15_ON</text>
<text x="257.8" y="186.1">PWR1_13</text>
<text x="257.8" y="188.6">PWR1_14</text>
<text x="257.8" y="191.1">PWR1_15</text>
<text x="379.3" y="190.5">5V0_1</text>
<text x="242.8" y="193.7">PWR1_16_ON</text>
<text x="257.8" y="193.7">PWR1_16</text>
<text x="379.3" y="193">5V0_2</text>
<text x="379.3" y="198.1">CANH</text>
<text x="379.3" y="200.7">CANL</text>
<text x="379.3" y="203.2">UART_TXO</text>
<text x="242.8" y="205.1">PWR2</text>
<text x="242.8" y="207.6">PWR2_1_ON</text>
<text x="258.7" y="207.6">PWR2_1</text>
<text x="379.3" y="205.7">UART_RXI</text>
<text x="379.3" y="208.3">SPARE_1</text>
<text x="242.8" y="210.2">PWR2_2_ON</text>
<text x="258.7" y="210.2">PWR2_2</text>
<text x="261.9" y="212.7">GND</text>
<text x="379.3" y="210.8">SPARE_2</text>
<text x="379.3" y="213.4">SPARE_3</text>
<text x="379.3" y="221">AVI_RESET</text>
<text x="379.3" y="223.5">EPS_RESET</text>
<text x="379.3" y="231.1">GND</text>
</g>
<g font-size="1.8" fill="#008484">
<text x="14.7" y="32.4">GND</text>
<text x="298.9" y="36.3">VBUS</text>
<text x="226.5" y="45.9">GND</text>
<text x="14.7" y="48.3">GND</text>
<text x="189.3" y="59.7">GND</text>
<text x="14.7" y="65.4">GND</text>
<text x="76.3" y="69.3">R?</text>
<text x="76.9" y="73.1">2.24M</text>
<text x="14.7" y="81.3">GND</text>
<text x="76.2" y="81.8">1M</text>
<text x="76.3" y="78.7">R?</text>
<text x="113" y="79.3">GND</text>
<text x="76.3" y="89.5">GND</text>
<text x="14.7" y="98.4">GND</text>
<text x="189.3" y="102.9">GND</text>
<text x="14.7" y="114.3">GND</text>
<text x="28.4" y="144.2">VBUS</text>
<text x="73.6" y="144.9">+3.3V</text>
<text x="233" y="147.4">+3.3V</text>
<text x="69.8" y="170.7">GND</text>
<text x="33.1" y="175.9">GND</text>
<text x="271.1" y="219.1">GND</text>
<text x="369.3" y="231.3">GND</text>
</g>
<g font-size="1.8" fill="#0000c2">
<text x="97.8" y="81.7">5V output</text>
<text x="52.7" y="168">3.3V output</text>
</g>
</svg>
